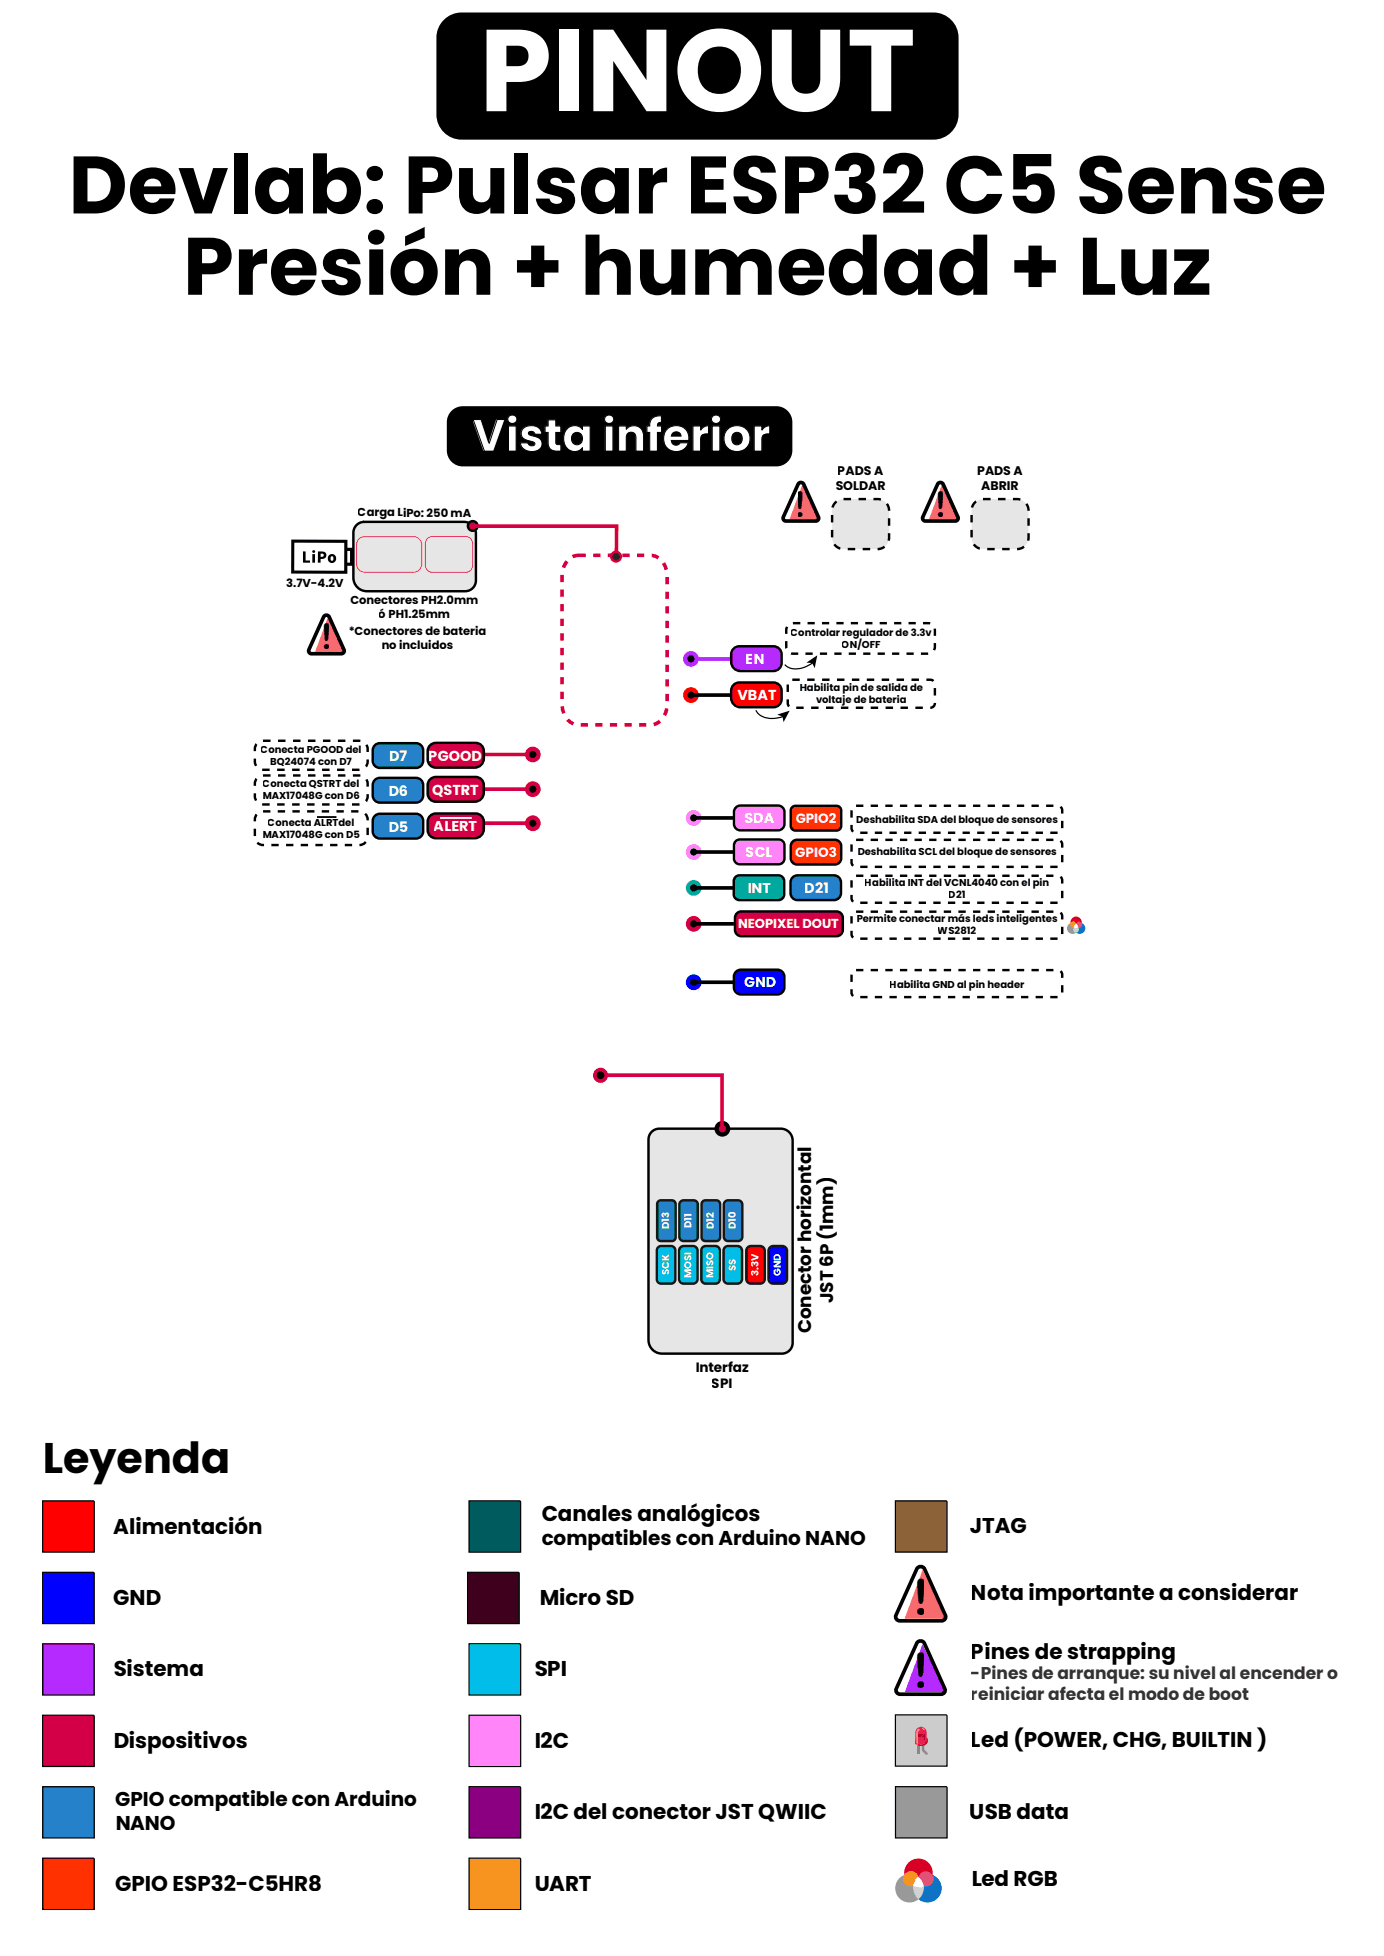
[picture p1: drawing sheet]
<svg xmlns="http://www.w3.org/2000/svg" width="210mm" height="297mm" viewBox="0 0 210 297" stroke-linecap="round" stroke-linejoin="round" font-family="sans-serif">
<!-- layer: Capa 1 -->
<path d="M54.1 79.7a1.67 1.67 0 0 1 1.2-.5h15.1a1.8 1.8 0 0 1 1.8 1.8v7.1a1.64 1.64 0 0 1-1.6 1.7h-14.9a2.05 2.05 0 0 1-2.1-2.1v-6.8l.1-.5z" fill="#e6e6e6"/>
<path d="M54.1 79.7a1.67 1.67 0 0 1 1.2-.5h15.1a1.8 1.8 0 0 1 1.8 1.8v7.1a1.64 1.64 0 0 1-1.6 1.7h-14.9a2.05 2.05 0 0 1-2.1-2.1v-6.8l.1-.5z" fill="none" stroke="#000" stroke-width=".37"/>
<path d="M126.8 76.3l.7-.5h.5h5.2a1.74 1.74 0 0 1 1.7 1.7v4.1a1.74 1.74 0 0 1-1.7 1.8h-5.2a1.74 1.74 0 0 1-1.7-1.8v-4.1v-.4z" fill="#e6e6e6"/>
<path d="M126.8 76.3l.7-.5h.5h5.2a1.74 1.74 0 0 1 1.7 1.7v4.1a1.74 1.74 0 0 1-1.7 1.8h-5.2a1.74 1.74 0 0 1-1.7-1.8v-4.1v-.4z" fill="none" stroke="#000" stroke-width=".37" stroke-dasharray="1.1 1.1" stroke-linecap="butt"/>
<path d="M56.8 113.3l.5-.4 .3-.1h5.5a1.09 1.09 0 0 1 1.1 1.1v1.6a1.09 1.09 0 0 1-1.1 1.1h-5.5a1.09 1.09 0 0 1-1-1.1v-1.6z" fill="#2581c9"/>
<path d="M56.8 113.3l.5-.4 .3-.1h5.5a1.09 1.09 0 0 1 1.1 1.1v1.6a1.09 1.09 0 0 1-1.1 1.1h-5.5a1.09 1.09 0 0 1-1-1.1v-1.6z" fill="none" stroke="#000" stroke-width=".37"/>
<path d="M6.5 227.9h7.8v7.8h-7.8z" fill="#f00"/>
<path d="M6.5 227.9h7.8v7.8h-7.8z" fill="none" stroke="#000" stroke-width=".18"/>
<path d="M6.5 238.7l7.8 .1v7.7h-7.8z" fill="#00f"/>
<path d="M6.5 238.7l7.8 .1v7.7h-7.8z" fill="none" stroke="#000" stroke-width=".18"/>
<path d="M6.5 249.6h7.8v7.8h-7.8z" fill="#b42aff"/>
<path d="M6.5 249.6h7.8v7.8h-7.8z" fill="none" stroke="#000" stroke-width=".18"/>
<path d="M6.5 260.4l7.8 .1v7.7h-7.8z" fill="#d40047"/>
<path d="M6.5 260.4l7.8 .1v7.7h-7.8z" fill="none" stroke="#000" stroke-width=".18"/>
<path d="M6.5 271.3h7.8v7.8h-7.8z" fill="#2581c9"/>
<path d="M6.5 271.3h7.8v7.8h-7.8z" fill="none" stroke="#000" stroke-width=".18"/>
<path d="M6.5 282.1l7.8 .1v7.7h-7.8z" fill="#ff3100"/>
<path d="M6.5 282.1l7.8 .1v7.7h-7.8z" fill="none" stroke="#000" stroke-width=".18"/>
<path d="M71.2 227.9h7.7l.1 7.8h-7.8z" fill="#005c5f"/>
<path d="M71.2 227.9h7.7l.1 7.8h-7.8z" fill="none" stroke="#000" stroke-width=".18"/>
<path d="M71.2 249.6h7.8v7.8h-7.8z" fill="#00bee9"/>
<path d="M71.2 249.6h7.8v7.8h-7.8z" fill="none" stroke="#000" stroke-width=".18"/>
<path d="M71.2 260.4l7.8 .1v7.7h-7.8z" fill="#ff85f9"/>
<path d="M71.2 260.4l7.8 .1v7.7h-7.8z" fill="none" stroke="#000" stroke-width=".18"/>
<path d="M71.2 271.3h7.8v7.8h-7.8z" fill="#8a0080"/>
<path d="M71.2 271.3h7.8v7.8h-7.8z" fill="none" stroke="#000" stroke-width=".18"/>
<path d="M71 238.7l7.7 .1 .1 7.7h-7.8z" fill="#3f001e"/>
<path d="M71 238.7l7.7 .1 .1 7.7h-7.8z" fill="none" stroke="#000" stroke-width=".18"/>
<path d="M135.9 260.4h7.7l.1 7.8h-7.8z" fill="#ccc"/>
<path d="M135.9 260.4h7.7l.1 7.8h-7.8z" fill="none" stroke="#000" stroke-width=".18"/>
<circle cx="105.3" cy="124.2" r=".87" fill="#000"/>
<circle cx="105.3" cy="124.2" r=".87" fill="none" stroke="#ff85f9" stroke-width=".65" stroke-linecap="butt"/>
<path d="M105.3 124.2h6.1" fill="none" stroke="#000" stroke-width=".55"/>
<path d="M105.4 100h5.7" fill="none" stroke="#b42aff" stroke-width=".55"/>
<path d="M111.2 98.6l.6-.4 .4-.1h5.2a1.24 1.24 0 0 1 1.2 1.3v1.3a1.24 1.24 0 0 1-1.2 1.2h-5a1.41 1.41 0 0 1-1.5-1.4v-1.1z" fill="#b42aff"/>
<path d="M111.2 98.6l.6-.4 .4-.1h5.2a1.24 1.24 0 0 1 1.2 1.3v1.3a1.24 1.24 0 0 1-1.2 1.2h-5a1.41 1.41 0 0 1-1.5-1.4v-1.1z" fill="none" stroke="#000" stroke-width=".37"/>
<circle cx="104.8" cy="105.5" r=".87" fill="#000"/>
<circle cx="104.8" cy="105.5" r=".87" fill="none" stroke="#f00" stroke-width=".65" stroke-linecap="butt"/>
<path d="M104.8 105.5h6.3" fill="none" stroke="#000" stroke-width=".55"/>
<path d="M111.2 104.1l.6-.4 .4-.1h5.2a1.24 1.24 0 0 1 1.2 1.3v1.2a1.24 1.24 0 0 1-1.2 1.3h-5a1.41 1.41 0 0 1-1.5-1.4v-1.1z" fill="#f00"/>
<path d="M111.2 104.1l.6-.4 .4-.1h5.2a1.24 1.24 0 0 1 1.2 1.3v1.2a1.24 1.24 0 0 1-1.2 1.3h-5a1.41 1.41 0 0 1-1.5-1.4v-1.1z" fill="none" stroke="#000" stroke-width=".37"/>
<path d="M119.5 95l.5-.3 .3-.1h20.5a1.04 1.04 0 0 1 1.1 1.1v2.5a1.04 1.04 0 0 1-1.1 1.1h-20.5a1.04 1.04 0 0 1-1-1.1v-2.5zM39.2 112.7l.7-.2h14.6a1.25 1.25 0 0 1 1.3 1.2v1.9a1.25 1.25 0 0 1-1.3 1.3h-14.6a1.25 1.25 0 0 1-1.2-1.3v-2.3zM119.7 103.4l.5-.2h21a.69 .69 0 0 1 .7 .7v2.9a.69 .69 0 0 1-.7 .7h-21a.69 .69 0 0 1-.7-.7v-2.9z" fill="none" stroke="#000" stroke-width=".37" stroke-dasharray="1.1 1.1" stroke-linecap="butt"/>
<path d="M57 118.3l.6-.2h5.5a1.09 1.09 0 0 1 1.1 1.1v1.6a1.09 1.09 0 0 1-1.1 1.1h-5.5a1.09 1.09 0 0 1-1-1.1v-1.9z" fill="#2581c9"/>
<path d="M57 118.3l.6-.2h5.5a1.09 1.09 0 0 1 1.1 1.1v1.6a1.09 1.09 0 0 1-1.1 1.1h-5.5a1.09 1.09 0 0 1-1-1.1v-1.9z" fill="none" stroke="#000" stroke-width=".37"/>
<path d="M39.2 118l.7-.3h14.6a1.25 1.25 0 0 1 1.3 1.3v1.9a1.25 1.25 0 0 1-1.3 1.3h-14.6a1.25 1.25 0 0 1-1.2-1.3v-2.3z" fill="none" stroke="#000" stroke-width=".37" stroke-dasharray="1.1 1.1" stroke-linecap="butt"/>
<path d="M56.8 124l.5-.4h.3h5.5a1.09 1.09 0 0 1 1.1 1.1v1.5a1.09 1.09 0 0 1-1.1 1.1h-5.5a1.09 1.09 0 0 1-1-1.1v-1.5z" fill="#2581c9"/>
<path d="M56.8 124l.5-.4h.3h5.5a1.09 1.09 0 0 1 1.1 1.1v1.5a1.09 1.09 0 0 1-1.1 1.1h-5.5a1.09 1.09 0 0 1-1-1.1v-1.5z" fill="none" stroke="#000" stroke-width=".37"/>
<path d="M39.2 123.4l.7-.2h14.6a1.25 1.25 0 0 1 1.3 1.2v2.7a1.25 1.25 0 0 1-1.3 1.2h-14.6a1.25 1.25 0 0 1-1.2-1.2v-2.7v-.3z" fill="none" stroke="#000" stroke-width=".37" stroke-dasharray="1.1 1.1" stroke-linecap="butt"/>
<path d="M135.9 227.9h7.7l.1 7.8h-7.8z" fill="#8c6239"/>
<path d="M135.9 227.9h7.7l.1 7.8h-7.8z" fill="none" stroke="#000" stroke-width=".18"/>
<path d="M135.9 271.3h7.8v7.8h-7.8z" fill="#999"/>
<path d="M135.9 271.3h7.8v7.8h-7.8z" fill="none" stroke="#000" stroke-width=".18"/>
<path d="M71.2 282.1l7.8 .1v7.7h-7.8z" fill="#f7931e"/>
<path d="M71.2 282.1l7.8 .1v7.7h-7.8z" fill="none" stroke="#000" stroke-width=".18"/>
<path d="M129.4 122.6l.5-.3h30.6a.69 .69 0 0 1 .7 .7v2.8a.69 .69 0 0 1-.7 .6h-30.6a.69 .69 0 0 1-.7-.6v-2.8zM129.4 127.7l.5-.2h30.6a.69 .69 0 0 1 .7 .7v2.7a.69 .69 0 0 1-.7 .7h-30.6a.69 .69 0 0 1-.7-.7v-2.7zM129.4 133.2l.5-.2h30.6a.69 .69 0 0 1 .7 .7v2.7a.69 .69 0 0 1-.7 .7h-30.6a.69 .69 0 0 1-.7-.7v-2.7z" fill="none" stroke="#000" stroke-width=".37" stroke-dasharray="1.1 1.1" stroke-linecap="butt"/>
<g fill="#000">
<circle cx="105.3" cy="129.4" r=".87"/>
<circle cx="105.3" cy="134.8" r=".87"/>
<circle cx="105.3" cy="140.3" r=".87"/>
</g>
<circle cx="105.3" cy="129.4" r=".87" fill="none" stroke="#ff85f9" stroke-width=".65" stroke-linecap="butt"/>
<path d="M105.3 129.4h6.1M105.3 134.8h6.1M105.3 140.3h6.1" fill="none" stroke="#000" stroke-width=".55"/>
<circle cx="105.3" cy="134.8" r=".87" fill="none" stroke="#22b573" stroke-width=".65" stroke-linecap="butt"/>
<circle cx="105.3" cy="140.3" r=".87" fill="none" stroke="#d40047" stroke-width=".65" stroke-linecap="butt"/>
<path d="M111.8 138.7l.7-.3h14.4a.96 .96 0 0 1 1 1v1.8a.96 .96 0 0 1-1 1h-14.4a.96 .96 0 0 1-1-1v-1.8z" fill="#d40047"/>
<path d="M111.8 138.7l.7-.3h14.4a.96 .96 0 0 1 1 1v1.8a.96 .96 0 0 1-1 1h-14.4a.96 .96 0 0 1-1-1v-1.8z" fill="none" stroke="#000" stroke-width=".37"/>
<path d="M129.4 138.6l.5-.2h30.6a.69 .69 0 0 1 .7 .7v2.7a.69 .69 0 0 1-.7 .7h-30.6a.69 .69 0 0 1-.7-.7v-2.7zM129.4 147.5l.5-.2h30.6a.69 .69 0 0 1 .7 .7v2.7a.69 .69 0 0 1-.7 .7h-30.6a.69 .69 0 0 1-.7-.7v-2.7z" fill="none" stroke="#000" stroke-width=".37" stroke-dasharray="1.1 1.1" stroke-linecap="butt"/>
<g fill="#000">
<path d="M122.4 100.6l1.6-1.1-.4 2-.4-.8zM117.9 108.5l1.9-.6-.9 1.8-.2-.9z"/>
<circle cx="105.3" cy="149.1" r=".87"/>
</g>
<circle cx="105.3" cy="149.1" r=".87" fill="none" stroke="#00f" stroke-width=".65" stroke-linecap="butt"/>
<path d="M105.3 149.1h6.1" fill="none" stroke="#000" stroke-width=".55"/>
<path d="M86.2 85l1-.6 .6-.1h10.9a2.84 2.84 0 0 1 2.5 3.2v19.4a2.95 2.95 0 0 1-2.5 3.2h-10.9a2.84 2.84 0 0 1-2.5-3.2v-19.4a3.5 3.5 0 0 1 .9-2.5z" fill="none" stroke="#d40047" stroke-width=".55" stroke-dasharray="1.1" stroke-linecap="butt"/>
<path d="M114.7 107.8a3.1 3.1 0 0 0 3.7 1.1l.5-.1M123.3 100.6a3.8 3.8 0 0 1-3.9 .6l-.3-.3" fill="none" stroke="#000" stroke-width=".18"/>
<g fill="#8c8c8c">
<path d="M139.2 264.7h.4v1.7h-.4z"/>
<path d="M139.9 264.7h.4v.9l.5 .8h-.4l-.5-.5z"/>
</g>
<path d="M139.2 262.4a.87 .87 0 0 1 .9-.1 .87 .87 0 0 1 .5 .8v.7a.83 .83 0 0 1 0 1 .83 .83 0 0 1-.9 .3h-.3l-.5-.3v-1.8z" fill="#e60000"/>
<path d="M139.2 262.4a.87 .87 0 0 1 .9-.1 .87 .87 0 0 1 .5 .8v.7a.83 .83 0 0 1 0 1 .83 .83 0 0 1-.9 .3h-.3l-.5-.3v-1.8z" fill="#e6e6e6"/>
<path d="M138.9 264.2a.93 .93 0 0 0 .8 .6 .93 .93 0 0 0 .9-.6v-.4a.83 .83 0 0 1 0 1 .83 .83 0 0 1-.9 .3h-.3l-.5-.3z" fill="#d1d1d1"/>
<g fill="#e60000">
<path d="M138.9 264.2a.93 .93 0 0 0 .8 .6 .93 .93 0 0 0 .9-.6v-.4a.83 .83 0 0 1 0 1 .83 .83 0 0 1-.9 .3h-.3l-.5-.3z"/>
<path d="M138.9 264.2a.93 .93 0 0 0 .8 .6 .93 .93 0 0 0 .9-.6v-.4a.56 .56 0 0 1-.1 .9 1.32 1.32 0 0 1-1.6-.1z"/>
</g>
<path d="M139.1 263.8a.95 .95 0 0 1 1.5 .4 .93 .93 0 0 1-.9 .6 .93 .93 0 0 1-.8-.6z" fill="#e6e6e6"/>
<path d="M139.1 263.8a.95 .95 0 0 1 1.5 .4 .93 .93 0 0 1-.9 .6 .93 .93 0 0 1-.8-.6z" fill="#e60000"/>
<g fill="#666">
<path d="M139.1 263.4l.2-.1h.8l-.5 .5h-.3v.4h-.2z"/>
<path d="M140.2 263.3h.1v.9h-.1v-.4h-.4l.5-.5z"/>
</g>
<path d="M139.2 262.4a.87 .87 0 0 1 .9-.1 .87 .87 0 0 1 .5 .8v.7a.83 .83 0 0 1 0 1 .83 .83 0 0 1-.9 .3h-.3l-.5-.3v-1.8z" fill="#e60000"/>
<g fill="#fff">
<path d="M139.9 262.4l.4 .2-.1 .1z"/>
<path d="M139 264.7l.3 .1v.2l-.3-.1z"/>
<path d="M139.2 262.6l.2-.1 .1 .2-.2 .4v1.6l.4 .1h.6l-.4 .1a1.17 1.17 0 0 1-1-.3h.1v-1.5z"/>
</g>
<circle cx="140.7" cy="286.7" r="2.16" fill="#006df0"/>
<circle cx="139.4" cy="284.4" r="2.16" fill="#d80027"/>
<circle cx="138" cy="286.7" r="2.16" fill="#91dc5a"/>
<path d="M137.4 284.8l.2-.1a2.89 2.89 0 0 1 1.8 .3 3 3 0 0 1 1.9-.2v.1a2.88 2.88 0 0 1-1.2 1.5 2.53 2.53 0 0 1-.7 1.7l-.1-.1a2.46 2.46 0 0 1-.7-1.6 2.9 2.9 0 0 1-1.2-1.6z" fill="#fff"/>
<path d="M139.6 284.6a1.16 1.16 0 0 1 2 .3 1.16 1.16 0 0 1-1.5 1.5 2.7 2.7 0 0 0-.7-1.4z" fill="#ea348b"/>
<path d="M138.6 286.4a2.17 2.17 0 0 0 1.5 0 2.16 2.16 0 0 1-.7 2 2.16 2.16 0 0 1-.8-2z" fill="#99eff2"/>
<path d="M137.4 284.5a1.16 1.16 0 0 1 1.1-.3 1.16 1.16 0 0 1 .9 .8 2.7 2.7 0 0 0-.9 1.4 1.16 1.16 0 0 1-1.3-.5 1.16 1.16 0 0 1 .2-1.4z" fill="#ffda44"/>
<path d="M139.1 285.2l.3-.2a2.17 2.17 0 0 1 .7 1.4 .78 .78 0 0 1-1.1-.1 .78 .78 0 0 1 .1-1.1z" fill="#fff"/>
<circle cx="163.8" cy="141" r=".85" fill="#006df0"/>
<circle cx="163.3" cy="140" r=".85" fill="#d80027"/>
<circle cx="162.7" cy="141" r=".85" fill="#91dc5a"/>
<path d="M162.5 140.2l.8 .1 .8-.1-.5 .6-.3 .7-.3-.7z" fill="#fff"/>
<path d="M163.4 140a.46 .46 0 0 1 .8 .3 .46 .46 0 0 1-.6 .5l-.3-.5z" fill="#ea348b"/>
<path d="M163 140.8h.6a.45 .45 0 0 1 0 .7 .45 .45 0 0 1-.6 0 .45 .45 0 0 1 0-.7z" fill="#99eff2"/>
<path d="M162.5 140a.46 .46 0 0 1 .8 .3l-.3 .5a.46 .46 0 0 1-.6-.2 .46 .46 0 0 1 .1-.6z" fill="#ffda44"/>
<path d="M163.3 140.3a.31 .31 0 0 1 .2 .4 .31 .31 0 0 1-.5 .1z" fill="#fff"/>
<path d="M68.9 62.7l.8-.4 .5-.1h47.6a1.91 1.91 0 0 1 1.9 1.9v4.3a1.91 1.91 0 0 1-1.9 1.9h-47.6a1.91 1.91 0 0 1-1.9-1.9v-4.3l.1-.5z" fill="#000"/>
<path d="M68.9 62.7l.8-.4 .5-.1h47.6a1.91 1.91 0 0 1 1.9 1.9v4.3a1.91 1.91 0 0 1-1.9 1.9h-47.6a1.91 1.91 0 0 1-1.9-1.9v-4.3l.1-.5z" fill="none" stroke="#000" stroke-width="1" stroke-linecap="butt"/>
<g fill="none" stroke="#000" stroke-width=".15">
<path d="M71.8 63.7h1.2l1.2 3.6 1.2-3.6h1.3l-1.7 4.8h-1.5zM77.2 64.7h1.1v3.8h-1.1zM79.4 65.1a1.77 1.77 0 0 1 2.8 .6v.2h-1a.52 .52 0 0 0-.5-.4 .52 .52 0 0 0-.5 .3l.3 .3a1.94 1.94 0 0 1 1.7 1 1.27 1.27 0 0 1-1.5 1.5 1.6 1.6 0 0 1-1.7-1.3h1.1a.56 .56 0 0 0 .5 .4 .56 .56 0 0 0 .6-.3l-.3-.3a2.64 2.64 0 0 1-1.7-.8l-.1-.7zM83.2 63.8h1.1v.9h.8v1h-.8v1.5a.29 .29 0 0 0 .4 .3h.4v1h-.6a1.18 1.18 0 0 1-1.3-1.3v-1.5h-.5v-1h.5zM86.1 65.1a1.51 1.51 0 0 1 2.3 .1v-.5h1.2v3.8h-1.2v-.5a1.64 1.64 0 0 1-2 .4 1.64 1.64 0 0 1-.9-1.8l.2-.8zM87 65.9a.9 .9 0 0 1 1.4 .6 .9 .9 0 0 1-1.3 .9 1.04 1.04 0 0 1-.1-1.5zM91.8 64.7h1.2v3.8h-1.2zM93.9 64.7h1.1v.5a1.48 1.48 0 0 1 1.7-.4 1.48 1.48 0 0 1 1 1.5v2.2h-1.2v-2.1a.73 .73 0 0 0-.7-.8 .73 .73 0 0 0-.8 .8v2.1h-1.1zM99 63.5a1.97 1.97 0 0 1 1.4-.3v.9l-.5 .1-.1 .3v.2h.6v1h-.6v2.8h-1.2v-2.8h-.4v-1h.4v-.1a1.37 1.37 0 0 1 .4-1.1zM101.4 65.1a1.93 1.93 0 0 1 2.2-.3 1.93 1.93 0 0 1 .9 2.1h-2.6a.71 .71 0 0 0 .5 .7 .71 .71 0 0 0 .8-.4h1.2a1.95 1.95 0 0 1-2.7 1.2 1.95 1.95 0 0 1-.8-2.8zM102.1 65.7a.73 .73 0 0 1 1.2 .5h-1.4zM105.1 64.7h1.2v.6l.5-.5 .7-.2v1.3h-.3a.74 .74 0 0 0-.9 .8v1.8h-1.2z"/>
<path d="M108.1 64.7h1.1v3.8h-1.1zM111.3 65.9a.84 .84 0 0 1 1-.1 .84 .84 0 0 1 .3 1.1 .79 .79 0 0 1-.9 .6 .79 .79 0 0 1-.7-.9zM114.4 64.7h1.2v.6l.5-.5 .7-.2v1.3h-.3a.74 .74 0 0 0-.9 .8v1.8h-1.2z"/>
<circle cx="77.7" cy="63.6" r=".67"/>
<circle cx="92.4" cy="63.6" r=".67"/>
<circle cx="108.6" cy="63.6" r=".67"/>
<circle cx="111.8" cy="66.6" r="1.99"/>
</g>
<path d="M72.5 114.6h7.8" fill="none" stroke="#d40047" stroke-width=".55"/>
<circle cx="71.7" cy="79.9" r=".74" fill="#d40047"/>
<circle cx="71.7" cy="79.9" r=".74" fill="none" stroke="#000" stroke-width=".37"/>
<path d="M72.2 79.9h21.4l-.1 4.6" fill="none" stroke="#d40047" stroke-width=".55"/>
<circle cx="93.5" cy="84.5" r=".74" fill="#222221"/>
<circle cx="93.5" cy="84.5" r=".74" fill="none" stroke="#d40047" stroke-width=".37"/>
<path d="M98.9 171.9l.7-.5h.4h18.5a1.8 1.8 0 0 1 1.8 1.8v30.7a1.64 1.64 0 0 1-1.7 1.6h-18.1a2.05 2.05 0 0 1-2.1-2v-30.5l.1-.4z" fill="#e6e6e6"/>
<path d="M98.9 171.9l.7-.5h.4h18.5a1.8 1.8 0 0 1 1.8 1.8v30.7a1.64 1.64 0 0 1-1.7 1.6h-18.1a2.05 2.05 0 0 1-2.1-2v-30.5l.1-.4z" fill="none" stroke="#000" stroke-width=".37"/>
<path d="M110 182.4l.5-.1h1.5a.65 .65 0 0 1 .6 .6v4.9a.65 .65 0 0 1-.6 .6h-1.5a.65 .65 0 0 1-.7-.6v-4.9z" fill="#2581c9"/>
<path d="M110 182.4l.5-.1h1.5a.65 .65 0 0 1 .6 .6v4.9a.65 .65 0 0 1-.6 .6h-1.5a.65 .65 0 0 1-.7-.6v-4.9z" fill="none" stroke="#161615" stroke-width=".37"/>
<path d="M106.7 182.3h2l.5 .2 .1 5.4-.3 .5h-2l-.5-.2v-5.4z" fill="#2581c9"/>
<path d="M106.7 182.3h2l.5 .2 .1 5.4-.3 .5h-2l-.5-.2v-5.4z" fill="none" stroke="#161615" stroke-width=".37"/>
<path d="M110 189.4l.5-.2h1.4a.7 .7 0 0 1 .7 .7v4.3a.7 .7 0 0 1-.7 .7h-1.4a.7 .7 0 0 1-.7-.7v-4.3z" fill="#00bee9"/>
<path d="M110 189.4l.5-.2h1.4a.7 .7 0 0 1 .7 .7v4.3a.7 .7 0 0 1-.7 .7h-1.4a.7 .7 0 0 1-.7-.7v-4.3z" fill="none" stroke="#161615" stroke-width=".37"/>
<path d="M106.6 189.4l.5-.2h1.5a.66 .66 0 0 1 .6 .7v4.4a.66 .66 0 0 1-.6 .6h-1.5a.66 .66 0 0 1-.7-.6v-4.4z" fill="#00bee9"/>
<path d="M106.6 189.4l.5-.2h1.5a.66 .66 0 0 1 .6 .7v4.4a.66 .66 0 0 1-.6 .6h-1.5a.66 .66 0 0 1-.7-.6v-4.4z" fill="none" stroke="#161615" stroke-width=".37"/>
<path d="M116.8 189.4a2.61 2.61 0 0 1 2.2-.1l.4 .3v.3v4.3a.72 .72 0 0 1-.7 .7h-1.4a.72 .72 0 0 1-.7-.7v-4.3z" fill="#00f"/>
<path d="M116.8 189.4a2.61 2.61 0 0 1 2.2-.1l.4 .3v.3v4.3a.72 .72 0 0 1-.7 .7h-1.4a.72 .72 0 0 1-.7-.7v-4.3z" fill="none" stroke="#161615" stroke-width=".37"/>
<path d="M113.4 189.4l.5-.2h1.4a.71 .71 0 0 1 .7 .7v4.3a.71 .71 0 0 1-.7 .7h-1.4a.71 .71 0 0 1-.7-.7v-4.3z" fill="#f00"/>
<path d="M113.4 189.4l.5-.2h1.4a.71 .71 0 0 1 .7 .7v4.3a.71 .71 0 0 1-.7 .7h-1.4a.71 .71 0 0 1-.7-.7v-4.3z" fill="none" stroke="#161615" stroke-width=".37"/>
<path d="M103.3 182.4l.4-.1h1.5a.65 .65 0 0 1 .7 .6v4.9a.65 .65 0 0 1-.7 .6h-1.5a.65 .65 0 0 1-.6-.6v-4.9z" fill="#2581c9"/>
<path d="M103.3 182.4l.4-.1h1.5a.65 .65 0 0 1 .7 .6v4.9a.65 .65 0 0 1-.7 .6h-1.5a.65 .65 0 0 1-.6-.6v-4.9z" fill="none" stroke="#161615" stroke-width=".37"/>
<path d="M100 182.3h1.9l.5 .2 .1 5.4-.3 .5h-1.9l-.5-.2-.1-5.4z" fill="#2581c9"/>
<path d="M100 182.3h1.9l.5 .2 .1 5.4-.3 .5h-1.9l-.5-.2-.1-5.4z" fill="none" stroke="#161615" stroke-width=".37"/>
<path d="M103.2 189.4l.5-.2h1.4a.7 .7 0 0 1 .7 .7v4.3a.7 .7 0 0 1-.7 .7h-1.4a.7 .7 0 0 1-.7-.7v-4.3z" fill="#00bee9"/>
<path d="M103.2 189.4l.5-.2h1.4a.7 .7 0 0 1 .7 .7v4.3a.7 .7 0 0 1-.7 .7h-1.4a.7 .7 0 0 1-.7-.7v-4.3z" fill="none" stroke="#161615" stroke-width=".37"/>
<path d="M99.9 189.4l.4-.2h1.5a.66 .66 0 0 1 .7 .7v4.4a.66 .66 0 0 1-.7 .6h-1.5a.66 .66 0 0 1-.6-.6v-4.4z" fill="#00bee9"/>
<path d="M99.9 189.4l.4-.2h1.5a.66 .66 0 0 1 .7 .7v4.4a.66 .66 0 0 1-.7 .6h-1.5a.66 .66 0 0 1-.6-.6v-4.4z" fill="none" stroke="#161615" stroke-width=".37"/>
<circle cx="109.6" cy="171.4" r=".87" fill="#d40047"/>
<circle cx="109.6" cy="171.4" r=".87" fill="none" stroke="#000" stroke-width=".65" stroke-linecap="butt"/>
<g fill="none" stroke="#d40047" stroke-width=".55">
<path d="M91.1 163.3l18.5-.1v8.2"/>
<circle cx="91.1" cy="163.3" r=".87"/>
</g>
<g fill="#000">
<circle cx="80.8" cy="114.6" r=".87"/>
<circle cx="104.8" cy="100" r=".87"/>
<circle cx="91.1" cy="163.3" r=".87"/>
</g>
<circle cx="80.8" cy="114.6" r=".87" fill="none" stroke="#d40047" stroke-width=".65" stroke-linecap="butt"/>
<circle cx="104.8" cy="100" r=".87" fill="none" stroke="#b42aff" stroke-width=".65" stroke-linecap="butt"/>
<path d="M65.4 113l.7-.2h6.1a1.24 1.24 0 0 1 1.2 1.2 2.1 2.1 0 0 1-.6 2.3l-.8 .3h-5.9a1.24 1.24 0 0 1-1.2-1.3l.1-1.7z" fill="#d40047"/>
<path d="M65.4 113l.7-.2h6.1a1.24 1.24 0 0 1 1.2 1.2 2.1 2.1 0 0 1-.6 2.3l-.8 .3h-5.9a1.24 1.24 0 0 1-1.2-1.3l.1-1.7z" fill="none" stroke="#000" stroke-width=".37"/>
<path d="M72.5 119.8h7.8M72.5 125h7.8" fill="none" stroke="#d40047" stroke-width=".55"/>
<g fill="#000">
<path d="M52.7 83.7v1.7h.4v-1.7zM47.4 83.7a.21 .21 0 0 1 .4 0 .21 .21 0 0 1-.4 0zM48.6 84.1v.4a.3 .3 0 0 0 .4 0 .3 .3 0 0 0 0-.4 .3 .3 0 0 0-.4 0zM48.2 83.7h.5a.59 .59 0 0 1 .8 .5 .59 .59 0 0 1-.6 .7h-.3v.5h-.4zM47.4 84.1h.4v1.3h-.4zM46 83.7h.4v1.4h.6v.3h-1zM50.3 84.5h-.1a.36 .36 0 0 0-.1 .4 .36 .36 0 0 0 .3 .3 .35 .35 0 0 0 .2-.4 .35 .35 0 0 0-.3-.3zM49.7 84.8a.7 .7 0 0 1 1.4 0 .7 .7 0 0 1-1.4 0zM44.7 82.4l-.1 4.2 7.6 .1v-4.3zM44.2 81.9l8.5 .1v1.2h.9v2.7h-.9v1.2h-8.5z"/>
<circle cx="80.8" cy="119.8" r=".87"/>
<circle cx="80.8" cy="125" r=".87"/>
</g>
<g fill="none" stroke="#d40047" stroke-width=".65" stroke-linecap="butt">
<circle cx="80.8" cy="119.8" r=".87"/>
<circle cx="80.8" cy="125" r=".87"/>
</g>
<path d="M121.7 73.6l2.5 5.3h-4.4z" fill="#ff685f"/>
<path d="M121.2 73.4a.47 .47 0 0 1 .7 .1l2.3 5.1a.44 .44 0 0 1-.4 .5h-4.5a.44 .44 0 0 1-.4-.6z" fill="none" stroke="#000" stroke-width=".55"/>
<path d="M140 238.3l3.5 7.5-6.2-.1z" fill="#ff685f"/>
<path d="M139.3 238a.66 .66 0 0 1 1 .2l3.1 7.1a.61 .61 0 0 1-.5 .8h-6.4a.61 .61 0 0 1-.6-.8z" fill="none" stroke="#000" stroke-width=".55"/>
<path d="M49.7 93.7l2.6 5.3h-4.5z" fill="#ff685f"/>
<path d="M49.2 93.5a.47 .47 0 0 1 .8 .2l2.2 5.1a.44 .44 0 0 1-.4 .5h-4.6a.44 .44 0 0 1-.3-.6z" fill="none" stroke="#000" stroke-width=".55"/>
<path d="M147.9 76.3l.8-.5h.5h5.1a1.74 1.74 0 0 1 1.8 1.7v4.1a1.74 1.74 0 0 1-1.8 1.8h-5.1a1.74 1.74 0 0 1-1.8-1.8v-4.1l.1-.4z" fill="#e6e6e6"/>
<path d="M147.9 76.3l.8-.5h.5h5.1a1.74 1.74 0 0 1 1.8 1.7v4.1a1.74 1.74 0 0 1-1.8 1.8h-5.1a1.74 1.74 0 0 1-1.8-1.8v-4.1l.1-.4z" fill="none" stroke="#000" stroke-width=".37" stroke-dasharray="1.1 1.1" stroke-linecap="butt"/>
<path d="M142.9 73.6l2.5 5.3h-4.4z" fill="#ff685f"/>
<path d="M142.4 73.4a.47 .47 0 0 1 .7 .1l2.3 5a.44 .44 0 0 1-.5 .6h-4.6a.44 .44 0 0 1-.3-.6z" fill="none" stroke="#000" stroke-width=".55"/>
<path d="M48.1 124.1h3" fill="none" stroke="#000" stroke-width=".28"/>
<path d="M65.1 118.5l.6-.5h.4h6.1a1.24 1.24 0 0 1 1.2 1.2 2.1 2.1 0 0 1-.6 2.3l-.8 .2h-5.9a1.24 1.24 0 0 1-1.2-1.2v-1.3z" fill="#d40047"/>
<path d="M65.1 118.5l.6-.5h.4h6.1a1.24 1.24 0 0 1 1.2 1.2 2.1 2.1 0 0 1-.6 2.3l-.8 .2h-5.9a1.24 1.24 0 0 1-1.2-1.2v-1.3z" fill="none" stroke="#000" stroke-width=".37"/>
<path d="M65.4 123.8l.7-.3h6.1a1.24 1.24 0 0 1 1.2 1.3 2.1 2.1 0 0 1-.6 2.2l-.8 .3h-5.9a1.24 1.24 0 0 1-1.2-1.3l.1-1.6z" fill="#d40047"/>
<path d="M65.4 123.8l.7-.3h6.1a1.24 1.24 0 0 1 1.2 1.3 2.1 2.1 0 0 1-.6 2.2l-.8 .3h-5.9a1.24 1.24 0 0 1-1.2-1.3l.1-1.6z" fill="none" stroke="#000" stroke-width=".37"/>
<path d="M66.8 124.2h4.8" fill="none" stroke="#fff" stroke-width=".28"/>
<path d="M111.7 122.6l.6-.3h5.8a.97 .97 0 0 1 .9 1v1.8a.97 .97 0 0 1-.9 1h-5.8a.97 .97 0 0 1-.9-1v-1.8z" fill="#ff85f9"/>
<path d="M111.7 122.6l.6-.3h5.8a.97 .97 0 0 1 .9 1v1.8a.97 .97 0 0 1-.9 1h-5.8a.97 .97 0 0 1-.9-1v-1.8z" fill="none" stroke="#000" stroke-width=".37"/>
<path d="M111.6 127.7l.6-.2h6a.87 .87 0 0 1 .8 .8v2.1a.87 .87 0 0 1-.8 .8h-6a.87 .87 0 0 1-.8-.8v-2.1z" fill="#ff85f9"/>
<path d="M111.6 127.7l.6-.2h6a.87 .87 0 0 1 .8 .8v2.1a.87 .87 0 0 1-.8 .8h-6a.87 .87 0 0 1-.8-.8v-2.1z" fill="none" stroke="#000" stroke-width=".37"/>
<path d="M120.3 127.8l.6-.3h5.8a.96 .96 0 0 1 .9 1v1.8a.96 .96 0 0 1-.9 1h-5.8a.96 .96 0 0 1-.9-1v-1.8z" fill="#ff3100"/>
<path d="M120.3 127.8l.6-.3h5.8a.96 .96 0 0 1 .9 1v1.8a.96 .96 0 0 1-.9 1h-5.8a.96 .96 0 0 1-.9-1v-1.8z" fill="none" stroke="#000" stroke-width=".37"/>
<path d="M120.2 122.6l.5-.2h6.2a.71 .71 0 0 1 .7 .7v2.3a.71 .71 0 0 1-.7 .7h-6.2a.71 .71 0 0 1-.7-.7v-2.3z" fill="#ff3100"/>
<path d="M120.2 122.6l.5-.2h6.2a.71 .71 0 0 1 .7 .7v2.3a.71 .71 0 0 1-.7 .7h-6.2a.71 .71 0 0 1-.7-.7v-2.3z" fill="none" stroke="#000" stroke-width=".37"/>
<path d="M111.6 133.2l.6-.3h5.9a.87 .87 0 0 1 .9 .9v2a.87 .87 0 0 1-.9 .9h-5.9a.87 .87 0 0 1-.9-.9v-2z" fill="#00a99d"/>
<path d="M111.6 133.2l.6-.3h5.9a.87 .87 0 0 1 .9 .9v2a.87 .87 0 0 1-.9 .9h-5.9a.87 .87 0 0 1-.9-.9v-2z" fill="none" stroke="#000" stroke-width=".37"/>
<path d="M120.2 133.3l.5-.3 .3-.1h5.5a1.06 1.06 0 0 1 1.1 1.1v1.6a1.06 1.06 0 0 1-1.1 1.1h-5.5a1.06 1.06 0 0 1-1-1.1v-1.6z" fill="#2581c9"/>
<path d="M120.2 133.3l.5-.3 .3-.1h5.5a1.06 1.06 0 0 1 1.1 1.1v1.6a1.06 1.06 0 0 1-1.1 1.1h-5.5a1.06 1.06 0 0 1-1-1.1v-1.6z" fill="none" stroke="#000" stroke-width=".37"/>
<path d="M111.6 147.7l.5-.4 .3-.1h5.6a1.06 1.06 0 0 1 1 1.1v1.6a1.06 1.06 0 0 1-1 1.1h-5.6a1.06 1.06 0 0 1-1-1.1v-1.6z" fill="#00f"/>
<path d="M111.6 147.7l.5-.4 .3-.1h5.6a1.06 1.06 0 0 1 1 1.1v1.6a1.06 1.06 0 0 1-1 1.1h-5.6a1.06 1.06 0 0 1-1-1.1v-1.6z" fill="none" stroke="#000" stroke-width=".37"/>
<path d="M140 249.6l3.4 7.3h-6.1z" fill="#b42aff"/>
<path d="M139.3 249.3a.65 .65 0 0 1 1 .2l3.1 6.9a.6 .6 0 0 1-.6 .9h-6.2a.61 .61 0 0 1-.6-.9z" fill="none" stroke="#000" stroke-width=".55"/>
<path d="M54.3 82l.6-.4 .4-.1h7.5a1.22 1.22 0 0 1 1.2 1.2v3a1.22 1.22 0 0 1-1.2 1.2h-7.5a1.22 1.22 0 0 1-1.2-1.2v-3zM64.8 81.9l.5-.4h.3h5.1a1.06 1.06 0 0 1 1 1v3.3a1.06 1.06 0 0 1-1 1.1h-5.1a1.06 1.06 0 0 1-1.1-1.1v-3.3z" fill="none" stroke="#ed1e79" stroke-width=".15"/>
<path d="M68.7 4.4l.9-.5 .5-.1h71.5a1.89 1.89 0 0 1 1.9 1.9v11.7a1.89 1.89 0 0 1-1.9 1.9h-71.5a1.89 1.89 0 0 1-1.9-1.9v-11.7v-.5z" fill="#000"/>
<path d="M68.7 4.4l.9-.5 .5-.1h71.5a1.89 1.89 0 0 1 1.9 1.9v11.7a1.89 1.89 0 0 1-1.9 1.9h-71.5a1.89 1.89 0 0 1-1.9-1.9v-11.7v-.5z" fill="none" stroke="#000" stroke-width="3.9" stroke-linecap="butt"/>
<text font-size="17.6" fill="#fff" x="72.7" y="16.9">PINOUT</text>
<g font-size="12.3">
<text x="10.4" y="32.4">Devlab: Pulsar ESP32 C5 Sense</text>
<text x="27.8" y="44.8">Presión + humedad + Luz</text>
</g>
<text font-size="7.5" x="138.4" y="245.2">!</text>
<text font-size="7.4" x="138.4" y="256.4">!</text>
<text font-size="6.8" fill="#fff" x="71.7" y="68.5">Vista inferior</text>
<text font-size="6.5" x="6.5" y="223.7">Leyenda</text>
<g font-size="5.3">
<text x="120.6" y="78.5">!</text>
<text x="141.8" y="78.5">!</text>
<text x="48.6" y="98.6">!</text>
</g>
<g font-size="3.3">
<text x="17.2" y="232.9">Alimentación</text>
<text x="82.2" y="231">Canales analógicos</text>
<text x="147.1" y="232.8">JTAG</text>
<text x="17.2" y="243.6">GND</text>
<text x="81.8" y="243.7">Micro SD</text>
<text x="147.3" y="243">Nota importante a considerar</text>
<text x="147.3" y="251.9">Pines de strapping</text>
<text x="17.2" y="254.5">Sistema</text>
<text x="81" y="254.5">SPI</text>
<text x="17.2" y="265.4">Dispositivos</text>
<text x="81" y="265.4">I2C</text>
<text x="147.3" y="265.3">Led (POWER, CHG, BUILTIN )</text>
<text x="81" y="276.2">I2C del conector JST QWIIC</text>
<text x="147.1" y="276.2">USB data</text>
<text x="17.5" y="287.1">GPIO ESP32-C5HR8</text>
<text x="81" y="287.1">UART</text>
<text x="147.4" y="286.3">Led RGB</text>
</g>
<g font-size="3">
<text x="82.2" y="234.6">compatibles con Arduino NANO</text>
<text x="17.5" y="274.2">GPIO compatible con Arduino</text>
<text x="17.5" y="277.8">NANO</text>
</g>
<g font-size="2.8">
<text x="126.4" y="197.9" transform="rotate(-90 126.4 197.9)">JST 6P (1mm)</text>
<text x="123.1" y="202.5" transform="rotate(-90 123.1 202.5)">Conector horizontal</text>
</g>
<g font-size="2.6" fill="#333">
<text x="147.3" y="255">-Pines de arranque: su nivel al encender o</text>
<text x="147.3" y="258.1">reiniciar afecta el modo de boot</text>
</g>
<g font-size="2.2" fill="#fff">
<text x="113.2" y="100.8">EN</text>
<text x="111.9" y="106.3">VBAT</text>
<text x="59" y="115.6">D7</text>
<text x="65.1" y="115.5">PGOOD</text>
<text x="58.9" y="120.8">D6</text>
<text x="65.6" y="120.7">QSTRT</text>
<text x="112.9" y="125">SDA</text>
<text x="58.9" y="126.3">D5</text>
<text x="65.8" y="126.2">ALERT</text>
<text x="113.2" y="130.1">SCL</text>
<text x="113.4" y="135.5">INT</text>
<text x="122.1" y="135.6">D21</text>
<text x="112.9" y="149.9">GND</text>
</g>
<g font-size="2.1" fill="#fff">
<text x="120.7" y="125">GPIO2</text>
<text x="120.7" y="130.1">GPIO3</text>
</g>
<g font-size="2.1">
<text x="105.5" y="208.3">Interfaz</text>
<text x="108" y="210.8">SPI</text>
</g>
<text font-size="2" fill="#fff" x="112" y="140.9">NEOPIXEL DOUT</text>
<g font-size="1.9">
<text x="126.8" y="74.5">SOLDAR</text>
<text x="127.1" y="72.2">PADS A</text>
<text x="148.3" y="72.2">PADS A</text>
<text x="148.9" y="74.5">ABRIR</text>
</g>
<g font-size="1.7">
<text x="54.3" y="78.4">Carga LiPo: 250 mA</text>
<text x="43.4" y="89.1">3.7V-4.2V</text>
<text x="53.2" y="91.7">Conectores PH2.0mm</text>
<text x="57.5" y="93.8">ó PH1.25mm</text>
<text x="52.9" y="96.4">*Conectores de bateria</text>
<text x="57.9" y="98.5">no incluidos</text>
</g>
<g font-size="1.5">
<text x="120" y="96.6">Controlar regulador de 3.3v</text>
<text x="127.8" y="98.4">ON/OFF</text>
<text x="121.3" y="105">Habilita pin de salida de</text>
<text x="123.8" y="106.8">voltaje de bateria</text>
<text x="39.6" y="114.3">Conecta PGOOD del</text>
<text x="39.9" y="119.5">Conecta QSTRT del</text>
<text x="41" y="116.1">BQ24074 con D7</text>
<text x="39.8" y="121.4">MAX17048G con D6</text>
<text x="40.7" y="125.4">Conecta ALRTdel</text>
<text x="129.9" y="124.9">Deshabilita SDA del bloque de sensores</text>
<text x="39.8" y="127.3">MAX17048G con D5</text>
<text x="130.1" y="129.9">Deshabilita SCL del bloque de sensores</text>
<text x="131.2" y="134.5">Habilita INT del VCNL4040 con el pin</text>
<text x="144" y="136.3">D21</text>
<text x="130" y="140">Permite conectar más leds inteligentes</text>
<text x="142.3" y="141.8">WS2812</text>
<text x="135" y="150">Habilita GND al pin header</text>
</g>
<g font-size="1.5" fill="#fff">
<text x="101.5" y="186.6" transform="rotate(-90 101.5 186.6)">D13</text>
<text x="104.9" y="186.5" transform="rotate(-90 104.9 186.5)">D11</text>
<text x="108.3" y="186.6" transform="rotate(-90 108.3 186.6)">D12</text>
<text x="111.7" y="186.7" transform="rotate(-90 111.7 186.7)">D10</text>
<text x="101.5" y="193.6" transform="rotate(-90 101.5 193.6)">SCK</text>
<text x="104.9" y="194" transform="rotate(-90 104.9 194)">MOSI</text>
<text x="108.3" y="194" transform="rotate(-90 108.3 194)">MISO</text>
<text x="111.7" y="193" transform="rotate(-90 111.7 193)">SS</text>
<text x="115.1" y="193.7" transform="rotate(-90 115.1 193.7)">3.3V</text>
<text x="118.5" y="193.8" transform="rotate(-90 118.5 193.8)">GND</text>
</g>
</svg>
